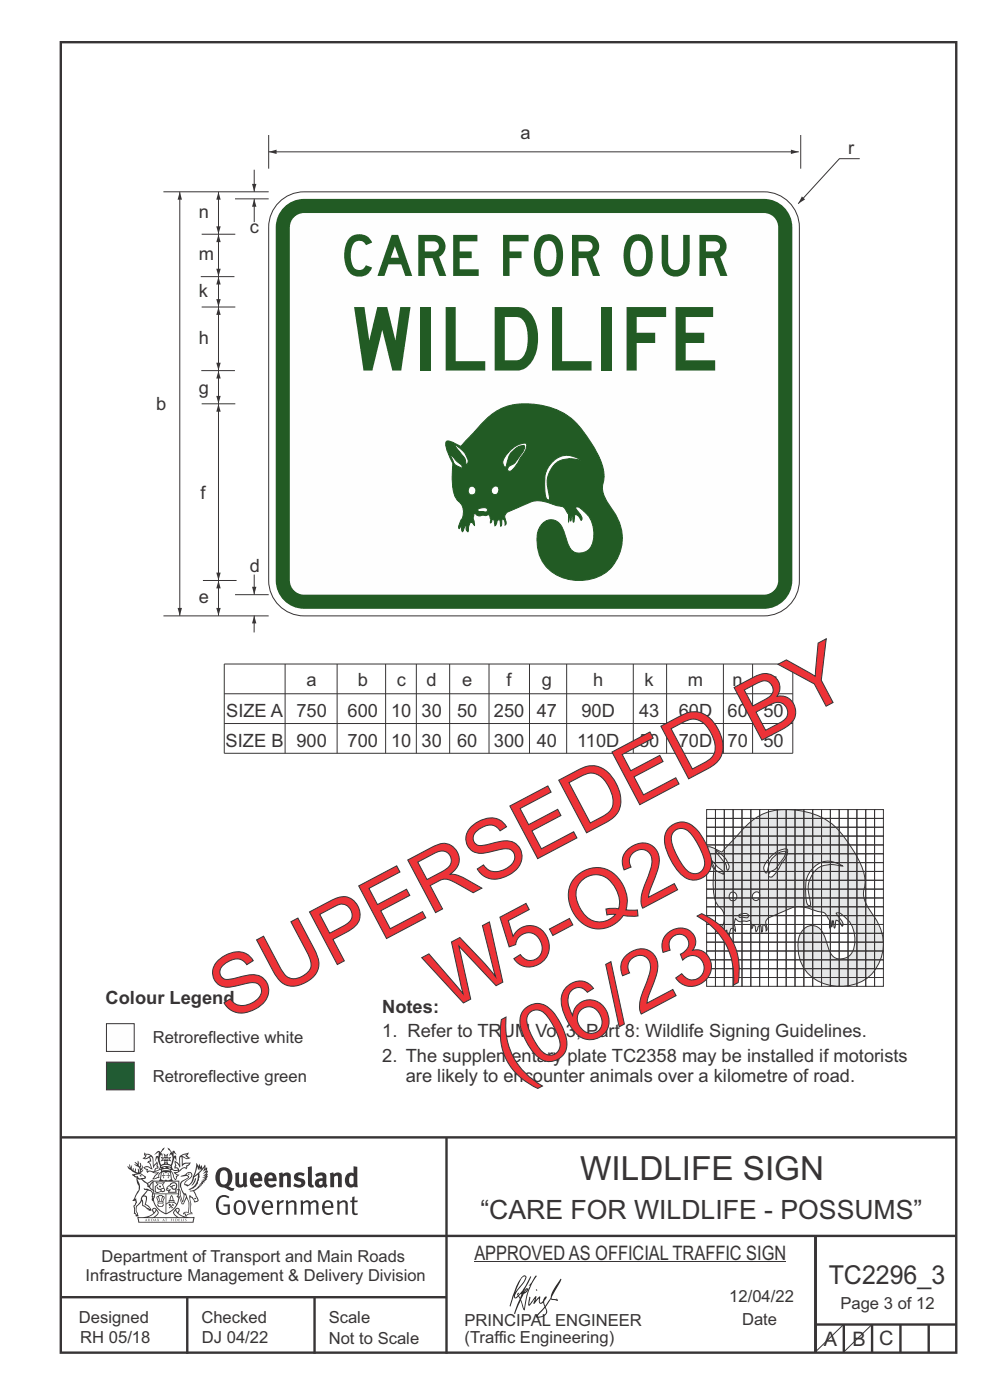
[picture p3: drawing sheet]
<svg xmlns="http://www.w3.org/2000/svg" width="210mm" height="297mm" viewBox="0 0 210 297" stroke-linecap="round" stroke-linejoin="round" font-family="sans-serif">
<g fill="none" stroke="#373435" stroke-width=".51">
<path d="M12.9 9h189.9v278h-189.9zM12.7 241.3h190M94.7 241.4v45.8M12.7 275.2h82M12.7 262.2h190.1M39.7 275.2v12M66.7 275.2v12M173 262.1v24.9M173 281h30M179 281v6M185 281v6M191 281v6"/>
<path d="M197 281v6"/>
</g>
<path d="M100.6 267.7h66.2" fill="none" stroke="#373435" stroke-width=".21"/>
<g fill="#373435">
<path d="M47 248.4a2.55 2.55 0 0 0 0 2.7l.3 .2a.81 .81 0 0 0 1-1v-.5a1.04 1.04 0 0 0-1.1-1.5zM46.3 248.1a1.82 1.82 0 0 1 2.1-.2 1.82 1.82 0 0 1 .9 1.8 2.29 2.29 0 0 1-.8 2l.7 .3h.5l-.2 .6a2.87 2.87 0 0 1-2-.7 2.12 2.12 0 0 1-1.7-3.1z" fill-rule="evenodd"/>
<path d="M49.9 248.9l.8-.2v2a.46 .46 0 0 0 .3 .6 .46 .46 0 0 0 .6-.3v-2.1l.7-.2v2.4l.2 .5-.5 .3-.3-.3a1.02 1.02 0 0 1-1.2 .3 1.02 1.02 0 0 1-.6-1.1z" fill-rule="evenodd"/>
<path d="M54 249.5l-.1 .5h.9a.49 .49 0 0 0-.2-.6 .49 .49 0 0 0-.6 .1zM53.4 249.1a1.34 1.34 0 0 1 1.6-.2 1.34 1.34 0 0 1 .6 1.5v.2h-1.7a.77 .77 0 0 0 .5 .8 .77 .77 0 0 0 .9-.4l.3 .5a1.59 1.59 0 0 1-2 .2 1.59 1.59 0 0 1-.5-2.1z" fill-rule="evenodd"/>
<path d="M57 249.5l-.1 .5h1a.49 .49 0 0 0-.2-.6 .49 .49 0 0 0-.7 .1zM56.4 249.1a1.34 1.34 0 0 1 1.6-.2 1.34 1.34 0 0 1 .7 1.5v.2h-1.8a.77 .77 0 0 0 .5 .8 .77 .77 0 0 0 .9-.4l.4 .5a1.59 1.59 0 0 1-2.1 .2 1.59 1.59 0 0 1-.5-2.1z" fill-rule="evenodd"/>
<path d="M59.2 248.9l.7-.2 .1 .4a.95 .95 0 0 1 1-.3 .95 .95 0 0 1 .7 .8v2.3h-.8v-2.3a.46 .46 0 0 0-.8 .1v2.2h-.8z" fill-rule="evenodd"/>
<path d="M62.6 249.1a1.75 1.75 0 0 1 2-.1l-.2 .5-.6-.2a.43 .43 0 0 0-.6 .3l.4 .3a1.04 1.04 0 0 1 1.2 1.1 1.04 1.04 0 0 1-1.4 1l-1.2-.4 .3-.6 1 .4 .4-.4a.88 .88 0 0 0-1-.5l-.4-.2-.1-.4z" fill-rule="evenodd"/>
<path d="M65.3 247.6l.8-.2 .1 3.8 .3 .2 .1 .4a.88 .88 0 0 1-1 0 .88 .88 0 0 1-.3-1z" fill-rule="evenodd"/>
<path d="M67.8 250.6a.43 .43 0 0 0-.1 .7 .43 .43 0 0 0 .7-.1v-.7zM66.8 249.1a1.7 1.7 0 0 1 2.4 .1v1.9l.3 .4-.4 .5-.5-.4a1.03 1.03 0 0 1-1.7-.1 1.03 1.03 0 0 1 .8-1.5h.7v-.4a.8 .8 0 0 0-1.2 .1z" fill-rule="evenodd"/>
<path d="M70 248.9l.7-.2 .1 .4a.95 .95 0 0 1 1-.3 .95 .95 0 0 1 .7 .8v2.3h-.8v-2.3a.46 .46 0 0 0-.8 .1v2.2h-.8z" fill-rule="evenodd"/>
<path d="M74.3 249.5a1.48 1.48 0 0 0 0 1.7h.5l.2-.1v-1.5l-.3-.2zM75 247.4l.8 .1 .1 4.4h-.7l-.1-.2a1.26 1.26 0 0 1-1.4 0 1.26 1.26 0 0 1-.5-1.3 1.29 1.29 0 0 1 .4-1.4 1.29 1.29 0 0 1 1.4-.1z" fill-rule="evenodd"/>
<path d="M46.4 253.9a1.72 1.72 0 0 1 2.3 0l-.3 .3a1.24 1.24 0 0 0-1.4-.2 1.24 1.24 0 0 0-.6 1.4 1.49 1.49 0 0 0 1.2 1.9l.7-.1v-1.3h-.8l-.1-.4h1.3v1.9a1.93 1.93 0 0 1-2.2 0 1.93 1.93 0 0 1-.7-2.2l.2-.8z" fill-rule="evenodd"/>
<path d="M50.4 255.1a1.65 1.65 0 0 0 .2 2.2 .99 .99 0 0 0 1-1.4 .78 .78 0 0 0-.4-.8 .78 .78 0 0 0-.8 0zM50 254.9a1.33 1.33 0 0 1 1.6-.1 1.33 1.33 0 0 1 .5 1.4 1.31 1.31 0 0 1-1.3 1.6 1.31 1.31 0 0 1-1.2-1.6v-.6z" fill-rule="evenodd"/>
<path d="M52.5 254.7l.4-.1 .9 2.6 .8-2.5h.5l-1.1 3h-.5z" fill-rule="evenodd"/>
<path d="M56.3 255.2l-.2 .7h1.3a.7 .7 0 0 0-.3-.8 .7 .7 0 0 0-.8 .1zM55.9 255a1.22 1.22 0 0 1 1.5-.2 1.22 1.22 0 0 1 .5 1.5h-1.8a.93 .93 0 0 0 .5 1 .93 .93 0 0 0 1.1-.2l.2 .3a1.43 1.43 0 0 1-1.8 .1 1.43 1.43 0 0 1-.6-1.7z" fill-rule="evenodd"/>
<path d="M58.7 254.7l.4-.1 .1 .5 .4-.4 .6-.1-.2 .5a.66 .66 0 0 0-.8 .7v1.9h-.4z" fill-rule="evenodd"/>
<path d="M60.6 254.7l.4-.1 .1 .5a.94 .94 0 0 1 1-.5 .94 .94 0 0 1 .8 .8v2.3h-.5l-.1-2.5a.81 .81 0 0 0-1.2 .3v2.2h-.4z" fill-rule="evenodd"/>
<path d="M63.7 254.7l.5-.1 .1 .5 .4-.3a.78 .78 0 0 1 1.1 .3 .9 .9 0 0 1 1-.5 .9 .9 0 0 1 .8 .8v2.3h-.5l-.1-2.5a.67 .67 0 0 0-1.1 .3v2.2h-.5v-2.4l-.4-.3-.7 .4v2.3h-.5z" fill-rule="evenodd"/>
<path d="M69 255.2l-.1 .7h1.3a.7 .7 0 0 0-.3-.8 .7 .7 0 0 0-.9 .1zM68.7 255a1.22 1.22 0 0 1 1.5-.2 1.22 1.22 0 0 1 .5 1.5h-1.8a.93 .93 0 0 0 .4 1 .93 .93 0 0 0 1.2-.2l.1 .3a1.44 1.44 0 0 1-1.7 .1 1.44 1.44 0 0 1-.6-1.7z" fill-rule="evenodd"/>
<path d="M71.4 254.7l.5-.1 .1 .5a.94 .94 0 0 1 1-.5 .94 .94 0 0 1 .8 .8v2.3h-.5l-.1-2.5a.81 .81 0 0 0-1.2 .3v2.2h-.4z" fill-rule="evenodd"/>
<path d="M74.7 253.9l.5-.1v.9h.7l-.1 .3h-.6v2.2l.1 .2h.5l.1 .3a.75 .75 0 0 1-1.2-.6v-2.1h-.4v-.3h.4z" fill-rule="evenodd"/>
<path d="M30.8 244.9l1.1 .3-.9 .5h-.4l.6-.5zM31.8 245.4h.2a2.44 2.44 0 0 1 .4 1.9l.1 .5 .7-1-.1 .6 .3 .3a.57 .57 0 0 0-.6 .7l-1-.1-.5 .2 .2-.5-.8-.3 .7-.1 .9 .5 .1-.1-.6-1.3-.2-.2h.5zM30.7 244.4l-.1 .5 .2 .4-.6 .4a1.04 1.04 0 0 0 1.4-.1l.2 .6-.3 .1-.2 .4a.94 .94 0 0 1 .8 1.1l-.2-.1a1.16 1.16 0 0 0-1.5-.1l.3 .4 .4 .2 .1 .5 .2 .1 .1-.2a.94 .94 0 0 1 1.1 .2l.8 .1-1.2 1.2a1.13 1.13 0 0 0 1.2-.2l.4-.1-.1-.4 .5-.8a.83 .83 0 0 0-.6 1.1l-.3-.1-.7 .4 1.1-1.4-.5 .1-.5-.1 1.3-.5-.1-.1-.9 .4v-.3l.2-.2 .3 .1 .1-.3-.2-.4v-.6l-.1-.4-.7 1v-.7a1.42 1.42 0 0 0-1.6-1.8z" fill-rule="evenodd"/>
<path d="M38.5 245.2l.5-.2 .7-.1-.6 .3 .8 .5h-.3zM38.3 245.5l.2-.1 .1 2a1.69 1.69 0 0 1 1.6-.6l-.8 .5 .1 .5a1.1 1.1 0 0 0-1.5 .6l-.1-.5-.2-.2h-.5l.3-.4-.3-.7a1.42 1.42 0 0 1 .8 1.1l.2-.1zM37.1 246.2l.1 1-.2 .3 .1 .4h.5l.1 .2a.96 .96 0 0 1-1.1-.1l-.1 .1a1.06 1.06 0 0 0 1.3 .2v.1a.72 .72 0 0 1-1 .2l.3 .5 .6 .2-.4 .2-.1 .6-.2-.3-.4-1.1-.4-.4 .4 .9a1.54 1.54 0 0 0 .7 1.2l.2-.3a.58 .58 0 0 1 .4-.8l.2-.1h-.3l-.5-.3 .9-.5a.93 .93 0 0 1 1.2-.5v.2l.2-.2 .1-.5a.99 .99 0 0 0 .7-.8l-1.3 .1-.3 .2-.1-1.4 .9 .4 .9-.3h-.4l-.5-.4 .4-.7-.6 .2a1.46 1.46 0 0 0-1.4 2.1v.4l-.2-.4z" fill-rule="evenodd"/>
<path d="M35.6 248.9l.2 .1-.1 .3 .4 .1h-.4v.6l-.1-.6h-.3l.3-.1z" fill-rule="evenodd"/>
<path d="M34.6 248.9l.2 .1v.3l.3 .1h-.3l-.1 .6v-.6h-.4l.4-.1z" fill-rule="evenodd"/>
<path d="M34.3 248.8a.57 .57 0 0 1 .9 .2 .57 .57 0 0 1 .9-.2l.2 1.4h-.2a.57 .57 0 0 1-.9 0 .69 .69 0 0 1-1.1 0zM34.2 248.1l-.3 2.1-.2 .4h3l-.2-.4-.3-2.1h-.2v.2l-.8-.1-.8 .1v-.2z" fill-rule="evenodd"/>
<path d="M34.2 252.4a.3 .3 0 0 0 .6 0 .3 .3 0 0 0-.6 0zM33.3 250.9l.3 .3-.3 .4a.79 .79 0 0 0 0 1.3l.8-.2-.1-.3a.55 .55 0 0 1-.7-.6l.1-.1 .2 .3 .3 .2 .8-.2-.4-.7 .4-.4-.7 .2zM33 250.7l1.1 .2 .9-.2-.4 .6 .4 1.2a.56 .56 0 0 1-.8 .3l-.2 .1a.73 .73 0 0 1-.9 .1 .73 .73 0 0 1-.3-1v-.4l.6-.4z" fill-rule="evenodd"/>
<path d="M35.6 251.8l.7-.4a.58 .58 0 0 1 1-.1 .58 .58 0 0 1-.4 .9l-.3-.3a.43 .43 0 0 1 .6-.4 .57 .57 0 0 0-.8 .2l-.2-.1-.3 .1 .4 .2a.55 .55 0 0 0 .9 .4v.5h-1.3l.3-.4-.1-.1-.6 .1 .2-.3-.2-.1zM35.4 251.8l-.1 .2a.39 .39 0 0 0 .2 .6h.3l-.2 .4h1.9l-.1-.8a.86 .86 0 0 0-.1-1.3 .86 .86 0 0 0-1.3 .4z" fill-rule="evenodd"/>
<path d="M36 254.8h.8v.2h-.8zM36.4 253.8l.2 .8h-.4zM36.4 253.5l-.3 .5-.1 .6h-.2v.4l-.7 .4 .2 .1a1.48 1.48 0 0 1 2.1 .2l.2-.1-.6-.5v-.5h-.2l-.1-.6z" fill-rule="evenodd"/>
<path d="M35.8 255.4l.4 .1 .1 .3 .3-.2-.2-.2a.38 .38 0 0 1 .5 .5l-.2-.2-.3 .2 .3 .2-.3 .3-.1-.4-.4 .4-.1-.2 .4-.3-.1-.1-.2 .1z" fill-rule="evenodd"/>
<path d="M34.5 254h.2v.2l-.2 .6h-.2zM33.6 255.3h.9v.2a.55 .55 0 0 1-.8 .4v-.2l-.2-.1zM33.4 254h.2l.2 .8h-.2zM33.6 255l.8-.1 .1 .2h-.8zM33.8 253.7h.5l-.2 1.1h-.1zM33.3 253.8l-.1 .3 .3 1.1a.48 .48 0 0 0-.1 .6 .48 .48 0 0 0 .5 .2h.5a.49 .49 0 0 0 .2-.8l.3-1.1-.1-.3a1.42 1.42 0 0 0-1.5 0z" fill-rule="evenodd"/>
<path d="M33.7 251.5l.4 .1 .1 .3h-.3z" fill-rule="evenodd"/>
<path d="M41.3 250.1l.3-.2-.2 .8-.6 .8h-.2l.5-.7z" fill-rule="evenodd"/>
<path d="M39.7 249l.3-.2 .5 .2a.88 .88 0 0 1-.6 1.1 1.22 1.22 0 0 0-.8 1.3l.5 .2a.72 .72 0 0 0 .9-.4l.5-.8 .2-.6 .8-.6v.2a2.85 2.85 0 0 1-2 2.9l.1 .1a2.13 2.13 0 0 0 1.9-1.5v-.3a2.01 2.01 0 0 0 .3-1.7l1.1-1.3-.4 1 .7-.5-.7 1 .8-.4-.8 .8 .7-.2-.9 .6 .8-.1-.8 .4h.7l-.8 .3 .3 .2h-.4l.2 .3h-.4l.2 .3h-.4l.1 .2h-.1a2.16 2.16 0 0 1-2 1.1l.1 .2 .4-.1a.76 .76 0 0 1 .7 .8l.5 1.2-.6 .2a1.45 1.45 0 0 0-1.1-1.3l.2 1.8-.1 1.8 .4 .3a1.07 1.07 0 0 0-1.2 .4v-.3l-.5-.2a.87 .87 0 0 1 1.1-.1v-.7a4.4 4.4 0 0 0-.6-3.1l-.1-.3h-.2a2.16 2.16 0 0 1-.7-2.2l.3-.4 1.2-.7a.55 .55 0 0 0-.4-.8zM37.8 252.4a.76 .76 0 0 1 .3 1.1l.6 1.6 .4-1.7 .2 .1a.61 .61 0 0 1-.1 .9l-.3 .8-.2 .1-.7-1.6-.3 .1a1.18 1.18 0 0 0 .1-1.4zM41.8 247.5l.2 .7 .3-.5v.6l.4-.5a1.9 1.9 0 0 1-1.2 1.4l-.3 .3zM38.2 249.6l1.4-.2 .2 .2v.3l-.5 .2a1.26 1.26 0 0 0-.9 1.9l.2 .7a1.84 1.84 0 0 1 .1 2.1l-.4-1.4a.96 .96 0 0 0-.4-1.2l-.4 .2a.78 .78 0 0 1 0 1.3l.1 .3h.4l.4 1.1a.38 .38 0 0 0 .2 .4 .38 .38 0 0 0 .4-.1l.6-1.2a2.94 2.94 0 0 1 .4 2.5l-.1 .4h-.8l-.3 .4v.2l.4-.1 .1 .4 .2 .1a1.02 1.02 0 0 1 1.3-.5v-.4l-.3-.1 .1-1.8-.3-1.3h.1a1.14 1.14 0 0 1 .8 1 .63 .63 0 0 0 .8-.2 .63 .63 0 0 0-.2-.9l-.6-1.2 .9-.6 .2-.4h.3l-.1-.2h.4l-.1-.3h.3l-.1-.3 .5-.1-.2-.2 .6-.4v-.2h-.2l.4-.5h-.3l.3-.5-.4 .1 .4-.5v-.3l-.3 .2 .2-.7-.1-.2-.4 .3v-.8l-.6 .8-.2-.8-.2 .5-.3-.7-.1 .6-.5-.8-.1 1.4-.6 1.8a1.81 1.81 0 0 1-1 1.5l-.6-.2a1.75 1.75 0 0 1 1.1-1.2 .75 .75 0 0 0 .1-1.3 .75 .75 0 0 0-1.2 .4z" fill-rule="evenodd"/>
<path d="M41.2 254.1h.3l.2 .2-.4 .1z" fill-rule="evenodd"/>
<path d="M29.4 258.4h11.6l-.1 .8h-11.4zM31.3 258.2l.5-.1a2.48 2.48 0 0 0 1.4-1.3l.3 .5-.5 .6-.5 .3zM32.5 256.6l.3-.2 .2 .1-.3 .7zM37.2 256.8a2.65 2.65 0 0 0 1.8 1.4h-1.1l-.5-.3-.5-.6zM37.4 256.5l.2-.1 .3 .2-.3 .6zM29.2 258.2l.1 1.2h11.8l.2-1.1-.2-.1a4.1 4.1 0 0 1-3.3-.9l.3-.4-.1-.6a1.06 1.06 0 0 0-1.3 1l.2 .4 .6 .5h-4.7l.3-.1a.84 .84 0 0 0 .6-.8 .84 .84 0 0 0-.5-.8l-.3-.2h-.5l-.1 .6 .3 .4a4.2 4.2 0 0 1-3.4 .9z" fill-rule="evenodd"/>
<path d="M31 258.7l.1 .2h-.2zM31 258.5l-.3 .6 .4-.2 .2 .2z" fill-rule="evenodd"/>
<path d="M31.3 258.6h.3v.4a.25 .25 0 0 0 .2-.1 .25 .25 0 0 0-.1-.3h.1a.29 .29 0 0 1 0 .4 .29 .29 0 0 1-.4 0 .29 .29 0 0 1 0-.4z" fill-rule="evenodd"/>
<path d="M32.2 258.6a.22 .22 0 0 1 .3 .2 .22 .22 0 0 1-.3 .2zM32 258.6l.1 .4a.33 .33 0 0 0 .4 0 .33 .33 0 0 0 0-.4 .33 .33 0 0 0-.5 0z" fill-rule="evenodd"/>
<path d="M32.9 258.7l.1 .2h-.2zM32.9 258.5l-.2 .6 .3-.2 .2 .2z" fill-rule="evenodd"/>
<path d="M33.3 258.6h.2l.1 .1 .2-.1-.2 .2 .2 .3-.3-.3-.1 .3h-.1l.2-.3z" fill-rule="evenodd"/>
<path d="M34.7 258.7l.1 .2h-.2zM34.7 258.5l-.3 .6 .4-.2 .2 .2z" fill-rule="evenodd"/>
<path d="M35 258.5h.5l-.2 .1v.5h-.2l.1-.5z" fill-rule="evenodd"/>
<path d="M36.2 258.6l.3-.1-.1 .1v.2h.1h-.1v.3h-.2z" fill-rule="evenodd"/>
<path d="M36.7 258.6h.2v.5h-.2z" fill-rule="evenodd"/>
<path d="M37.3 258.6a.22 .22 0 0 1 .3 .2 .22 .22 0 0 1-.3 .2zM37.1 258.6v.4a.33 .33 0 0 0 .5 0 .33 .33 0 0 0 0-.4 .33 .33 0 0 0-.5 0z" fill-rule="evenodd"/>
<path d="M37.8 258.6l.4-.1-.2 .1v.2h.1h-.1v.2l.2 .1h-.4z" fill-rule="evenodd"/>
<path d="M38.4 258.6h.2l-.1 .4 .2 .1h-.3z" fill-rule="evenodd"/>
<path d="M38.9 258.6h.2v.5h-.2z" fill-rule="evenodd"/>
<path d="M39.3 258.6h.2h-.1l.2 .3-.2 .2-.1-.1v-.1l.2 .1z" fill-rule="evenodd"/>
<path d="M34.2 247.4a1.51 1.51 0 0 1 2 .2 2.67 2.67 0 0 0-2.1 0zM35.7 247.6l.4 .1 .1 .3-.4-.1zM34.6 247.6h.5l.1 .2h-.4zM34 247.8l.3 .2h-.3zM34.9 246.9l.3-.2 .3 .2zM34.9 245.6l.2 .1v.3h-.2zM35 245.1l.2 .2 .2-.2-.1 .3h-.2zM35.1 246.3h.2l.1 .4-.2-.2-.2 .2zM35.3 245.7l.2-.1v.4h-.2zM34.4 245.7h.3l.1 .3-.4 .1 .2-.2zM35.7 245.7h.3l-.2 .2 .2 .2-.4-.1zM32.7 244.9l1-.5-.1 1-.2-.2-.3 .2-.3 1.1 .5-1 .3 .9a1.84 1.84 0 0 1 .2 1.7l.4 .1a2.48 2.48 0 0 1 2.2 0l.2-.2-.2-.7 .7-1.8 .4 .7-.2-1-.2-.1-.2 .3v-.9l.6 .4-.6-.8-.3 .1-.1 .4-.5-.9-.5-.3 .2 .5 .6 .5-.5 .8 .4-.4a2.06 2.06 0 0 1 0 2.3l-.5-.2-.2-.6 .1-.1 .8 .2-.4-.5 .4-.5-.7 .2-.2-.2 .2-.7-.5 .4-.5-.4 .2 .7-.2 .2-.7-.2 .4 .5-.4 .5 .8-.2 .1 .1-.2 .6-.5 .2a2.02 2.02 0 0 1 0-2.2l.3 .5-.1-.7-.3-.1 .8-1.2-.4 .3-.5 .8-.2-.3a.8 .8 0 0 0-.8 .5z" fill-rule="evenodd"/>
<path d="M29.2 250.1l.3 .1a.61 .61 0 0 1 .8 .4l.3 .2a.8 .8 0 0 1 .6 1l.4 .1 .5 .5a1 1 0 0 1 .5 1.1l-.1 .7v-.5h-.1a.96 .96 0 0 0-.8-1.3l-.2-.2h-.7l-.1-.1-.1 .1 .1 .3h.6l-1.2 1.3-.2 1-.4 .6a1.33 1.33 0 0 0-.5 1.8l.2 .5a1.26 1.26 0 0 1-.5-1.5l-.1-.3a1.56 1.56 0 0 0 .4-1.7l-.3 .2 .2-.5a3.2 3.2 0 0 0 .7-3zM30.4 253.9h.4a2.06 2.06 0 0 1-.1 1.6l.7 .5 .4 .4-.6-.1-.8-.6-.1-.9a.51 .51 0 0 1 .1-.9zM28.6 249.3a1.52 1.52 0 0 1 2.1 .5l-1.1 .2-.2-.1-.1-.4h-.5zM27.5 247v.8l-.3-.4h-.1a3.1 3.1 0 0 0 1.9 1.6l-1 .1 .5 .6 .5 .1 .1 1.1a1.84 1.84 0 0 1-.3 2.5l-.4 .9-.3 .4 .2 .1 .4-.1 .1 .4-.2 .5-.3 .2 .1 1.7h.2l.3 .5 .1 .1 .4-.1-.1-.5a1.3 1.3 0 0 1-.1-1.7l.9-1 .1 1.1 .6 .2 .5 .5 .1-.1 .2 .3h.5a1.85 1.85 0 0 0-1.2-1.4l.1-.3a1.39 1.39 0 0 0 0-1.4l-.5-.1 .5-.5a.66 .66 0 0 1 .9-.4 .66 .66 0 0 1 .3 .9l-.1 .4 .2-.1v.2l-.1 .3 .2 .5 .1-.3a2.24 2.24 0 0 0 .1-2.2 .73 .73 0 0 1-.7-.7 .73 .73 0 0 1 .6-.7v-.2a.94 .94 0 0 0-.9 .8 .48 .48 0 0 1-.1-.6 .48 .48 0 0 1 .5-.2l.5-.3a.51 .51 0 0 0-.8 .2l-.5 .2-1-.8h.6l.2-.5-1.2-.7 .5-.5v-.3l-.5 .4 .1-.2a.69 .69 0 0 0 .2-1v.4l-.2 .3v-1.1l-.3-.2 .1 .6-.1 .2-.4-1.3v.7l-.6-.4 .5 .7-.6-.2 .3 .3a1 1 0 0 1 .7 1.4l-.2-.8v.9l-.5-.2v-.8l-.2 .7-.2-.1-.1-.6-.2 .4-.2-.2 .1-.7-.2 .5z" fill-rule="evenodd"/>
<path d="M29.6 249.4l.2-.1 .3 .2z" fill-rule="evenodd"/>
<path d="M32.4 250.5h5.6v2l-.2-.1v-1.7h-5.2v2.5h5.2v-.8l.1 .2-.1 1.1v-.3h-2.5v4a4.1 4.1 0 0 0 2.6-3.6l.1-.1a4 4 0 0 1-2.8 3.9 4.2 4.2 0 0 1-2.8-4.7l.1 1.2 .1-.1a3.8 3.8 0 0 0 2.5 3.4v-4h-2.5l-.2-.9z" fill-rule="evenodd"/>
<circle cx="40" cy="249.1" r=".17"/>
</g>
<g fill="#252726">
<path d="M111.6 273.7l.2-.2-.5 .7zM110.4 274.5l.3 .1-.3 .7-.3-.4zM110.9 270.9l.5-.1a9.3 9.3 0 0 1-2 3.2l-.1 .2 1-2.5zM110.6 271a14.7 14.7 0 0 0-2.2 4.9l-.3 1.2 .1 .1 .8-2.4a.42 .42 0 0 0 .2 .7 .42 .42 0 0 0 .6-.3l.2-.2 .2 .6-1.1 3.1h.2l1.1-2.8 .6 1.9 .2 .2 .2-.5a13.5 13.5 0 0 1 2-6.2l.5-.5-.2-.2-1.6 2.1 .4-.1a14.9 14.9 0 0 0-1.3 5.1l-.4-1.2a1.39 1.39 0 0 1 .2-1.8l.1-.2a.92 .92 0 0 0 .8-1.2 .75 .75 0 0 0-.7 .7l-.2 .2 1.6-3.4h-.1l-.4 .7a10.5 10.5 0 0 1-2.2 3.2l.2-.4a.32 .32 0 0 0-.4 .2 .32 .32 0 0 0 .1 .4l-.5 .4a3.2 3.2 0 0 1 1.1-2.3l.5-.6a2.49 2.49 0 0 0 .7-1.6l-.3-.2z" fill-rule="evenodd"/>
<path d="M115.6 277.5a1.15 1.15 0 0 1 .1 1.3 1.15 1.15 0 0 1-1.2 .5h-.5zM112.3 275.1l-.3 1.7 .3 .2 1.2-1.5-.3 1.1 1.1-1.2a.94 .94 0 0 0 .4 1.2l.5-.3 .3 .9-1.2 1.3a.98 .98 0 0 0-.5 1 1.9 1.9 0 0 0 2.3-1.3l-.1-.3a1.02 1.02 0 0 1 .3-1.4l.5-.9 1.5 .3-.2-.5v.3l-1.1-.2v-.2l2-3.6 .1-.3-.1-.1-1.8 2.7a6.6 6.6 0 0 1-1.5 3l-.2-.2a1.01 1.01 0 0 1 .4-1.4l.1-.2-.3-.2-.3 .5-.2 .5-.5 .4-.2-.4 .1-.9-.2-.1-.8 .9 .2-.9h-.1l-1.4 1.7 .2-1.4v-.1z" fill-rule="evenodd"/>
<path d="M113.7 273.5l.3 .3h-.3z" fill-rule="evenodd"/>
</g>
<path d="M22.6 217.2h5.9v5.9h-5.9z" fill-rule="evenodd" fill="#fefefe" stroke="#373435" stroke-width=".21"/>
<path d="M22.6 225.3h5.9v5.9h-5.9z" fill-rule="evenodd" fill="#215b33" stroke="#373435" stroke-width=".21"/>
<path d="M150.1 179.7a5 5 0 0 1 2.8 1h.3l2-2.2a29.4 29.4 0 0 1 5.8-5.4 14.9 14.9 0 0 1 11.8-.3 15.7 15.7 0 0 1 7.8 6.9 14.6 14.6 0 0 1 2.9 7.4v.7a5.3 5.3 0 0 0 1 5.3 11.1 11.1 0 0 1 2.7 8.8 8.7 8.7 0 0 1-9.9 7.3 8.3 8.3 0 0 1-7.6-10.9 2.62 2.62 0 0 1 2.3-1.9 2.62 2.62 0 0 1 2.6 1.6l.9 2.4a4 4 0 0 0 2.1 3 2.98 2.98 0 0 0 3.7-2.8 6.2 6.2 0 0 0-3.4-7l-.5 .2 .9 1.3a1.16 1.16 0 0 1 .4 1.4 2.57 2.57 0 0 0-1.3-1.3l-.4 1.7-.3-1.6-.2 1.2-.1 .1-.2-1.4-.2 1.5v-.3a2.05 2.05 0 0 0-.5-1.9l-.2-.3a1.74 1.74 0 0 0-1.7-.8 12.7 12.7 0 0 0-5-1l-5.8 2.5a1.2 1.2 0 0 0-.2 1.5l.1 .8-.2 .3v-.3a.69 .69 0 0 0-.7-.9v.9l-.2 .5-.1-.3a.96 .96 0 0 0-.3-1 .99 .99 0 0 0-.6 .9l-.2 .3-.2-1.1-.5-.3-.1 .7-.2 .1 .1-.7-.4-1-.8 .2-.6-.1-.8 .1-.9-.6a2.8 2.8 0 0 0 0 2.4l-.1 .2a.6 .6 0 0 0-.8-.5l-.3 .9-.2 1-.3-.4-.1-1.2-.7 1.6-.4-1.1-.3 .4-.2-.3 .4-1.1a3.2 3.2 0 0 0-.4-4.3 7.2 7.2 0 0 1-1.3-5.4l.1-2.7-.6-1.2a6 6 0 0 1-.8-3.3zM151.7 180.4a4.8 4.8 0 0 1 3 3.6l-.3 .6-.2-.1a3 3 0 0 0-1.1-2.2zM163.4 181.8a3.7 3.7 0 0 0-1.4 2.6l.5 .8a1.82 1.82 0 0 0 .5-1.4 4.1 4.1 0 0 1 3.5-3.2 2.17 2.17 0 0 1-.8 2.1l-1.1 1.6-.6 .4a.96 .96 0 0 0-.9 1.3l.3 .1a3.2 3.2 0 0 0 1.9-2.1l.3-.5a5.4 5.4 0 0 0 1.5-3.1l-.1-.2a4.2 4.2 0 0 0-3.6 1.6zM155 189.4a.88 .88 0 0 1 1.3 .8 .88 .88 0 0 1-1.4 .7 1.09 1.09 0 0 1 .1-1.5zM159.8 189.6a.75 .75 0 0 1 1-.3 .75 .75 0 0 1 .3 1 .79 .79 0 0 1-.9 .7 .79 .79 0 0 1-.6-1zM150.8 182.3l1.3 1.5 .6 .5a1.07 1.07 0 0 1 .7 1.2 2.97 2.97 0 0 1-2.2-2.1zM172.5 184.1a6.4 6.4 0 0 0-1.6 5.5 3.9 3.9 0 0 0 .5 2.4l.4 .1a2.8 2.8 0 0 0-.1-1.8 5.4 5.4 0 0 1 2.9-6.7 7.7 7.7 0 0 1 4.1 .1 4.7 4.7 0 0 0-6.2 .4zM156.8 194.1a1.65 1.65 0 0 1 1.9 0 .46 .46 0 0 1-.1 .5 .46 .46 0 0 1-.6 .1l-1-.1-.2-.1z" fill-rule="evenodd" fill="#e6e7e8" stroke="#373435" stroke-width=".21"/>
<g fill="none" stroke="#373435" stroke-width=".21">
<path d="M57 28.6v7.2M57 32.2h112.4M169.9 28.6v7.2M47.6 140.9h120.6v18.9h-120.6zM47.6 147.2h120.6M47.6 153.5h120.6M60.5 140.9v18.9M71.5 140.9v18.9M81.8 140.9v18.9M88.3 140.9v18.9M95.4 140.9v18.9M103.7 140.9v18.9"/>
<path d="M112.3 140.9v18.9M120.2 140.9v18.9M134.3 140.9v18.9M141.4 140.9v18.9M153.5 140.9v18.9M159.6 140.9v18.9M149.9 179.2h1.9v1.9h-1.9zM149.9 177.4h1.9v1.8h-1.9zM149.9 175.5h1.9v1.9h-1.9zM149.9 173.6h1.9v1.9h-1.9zM149.9 171.7h1.9v1.9h-1.9zM151.8 179.2h1.8v1.9h-1.8z"/>
<path d="M151.8 177.4h1.8v1.8h-1.8zM151.8 175.5h1.8v1.9h-1.8zM151.8 173.6h1.8v1.9h-1.8zM151.8 171.7h1.8v1.9h-1.8zM153.6 179.2h1.9v1.9h-1.9zM153.6 177.4h1.9v1.8h-1.9zM153.6 175.5h1.9v1.9h-1.9zM153.6 173.6h1.9v1.9h-1.9zM153.6 171.7h1.9v1.9h-1.9zM155.5 179.2h1.9v1.9h-1.9zM155.5 177.4h1.9v1.8h-1.9zM155.5 175.5h1.9v1.9h-1.9z"/>
<path d="M155.5 173.6h1.9v1.9h-1.9zM155.5 171.7h1.9v1.9h-1.9zM157.4 179.2h1.9v1.9h-1.9zM157.4 177.4h1.9v1.8h-1.9zM157.4 175.5h1.9v1.9h-1.9zM157.4 173.6h1.9v1.9h-1.9zM157.4 171.7h1.9v1.9h-1.9zM159.3 179.2h1.8v1.9h-1.8zM159.3 177.4h1.8v1.8h-1.8zM159.3 175.5h1.8v1.9h-1.8zM159.3 173.6h1.8v1.9h-1.8zM159.3 171.7h1.8v1.9h-1.8z"/>
<path d="M161.1 179.2h1.9v1.9h-1.9zM161.1 177.4h1.9v1.8h-1.9zM161.1 175.5h1.9v1.9h-1.9zM161.1 173.6h1.9v1.9h-1.9zM161.1 171.7h1.9v1.9h-1.9zM163 179.2h1.9v1.9h-1.9zM163 177.4h1.9v1.8h-1.9zM163 175.5h1.9v1.9h-1.9zM163 173.6h1.9v1.9h-1.9zM163 171.7h1.9v1.9h-1.9zM164.9 179.2h1.9v1.9h-1.9zM164.9 177.4h1.9v1.8h-1.9z"/>
<path d="M164.9 175.5h1.9v1.9h-1.9zM164.9 173.6h1.9v1.9h-1.9zM164.9 171.7h1.9v1.9h-1.9zM166.8 179.2h1.8v1.9h-1.8zM166.8 177.4h1.8v1.8h-1.8zM166.8 175.5h1.8v1.9h-1.8zM166.8 173.6h1.8v1.9h-1.8zM166.8 171.7h1.8v1.9h-1.8zM168.6 179.2h1.9v1.9h-1.9zM168.6 177.4h1.9v1.8h-1.9zM168.6 175.5h1.9v1.9h-1.9zM168.6 173.6h1.9v1.9h-1.9z"/>
<path d="M168.6 171.7h1.9v1.9h-1.9zM170.5 179.2h1.9v1.9h-1.9zM170.5 177.4h1.9v1.8h-1.9zM170.5 175.5h1.9v1.9h-1.9zM170.5 173.6h1.9v1.9h-1.9zM170.5 171.7h1.9v1.9h-1.9zM172.4 179.2h1.9v1.9h-1.9zM172.4 177.4h1.9v1.8h-1.9zM172.4 175.5h1.9v1.9h-1.9zM172.4 173.6h1.9v1.9h-1.9zM172.4 171.7h1.9v1.9h-1.9zM174.3 179.2h1.8v1.9h-1.8z"/>
<path d="M174.3 177.4h1.8v1.8h-1.8zM174.3 175.5h1.8v1.9h-1.8zM174.3 173.6h1.8v1.9h-1.8zM174.3 171.7h1.8v1.9h-1.8zM176.1 179.2h1.9v1.9h-1.9zM176.1 177.4h1.9v1.8h-1.9zM176.1 175.5h1.9v1.9h-1.9zM176.1 173.6h1.9v1.9h-1.9zM176.1 171.7h1.9v1.9h-1.9zM178 179.2h1.9v1.9h-1.9zM178 177.4h1.9v1.8h-1.9zM178 175.5h1.9v1.9h-1.9z"/>
<path d="M178 173.6h1.9v1.9h-1.9zM178 171.7h1.9v1.9h-1.9zM179.9 179.2h1.9v1.9h-1.9zM179.9 177.4h1.9v1.8h-1.9zM179.9 175.5h1.9v1.9h-1.9zM179.9 173.6h1.9v1.9h-1.9zM179.9 171.7h1.9v1.9h-1.9zM181.8 179.2h1.8v1.9h-1.8zM181.8 177.4h1.8v1.8h-1.8zM181.8 175.5h1.8v1.9h-1.8zM181.8 173.6h1.8v1.9h-1.8zM181.8 171.7h1.8v1.9h-1.8z"/>
<path d="M183.6 179.2h1.9v1.9h-1.9zM183.6 177.4h1.9v1.8h-1.9zM183.6 175.5h1.9v1.9h-1.9zM183.6 173.6h1.9v1.9h-1.9zM183.6 171.7h1.9v1.9h-1.9zM185.5 179.2h1.9v1.9h-1.9zM185.5 177.4h1.9v1.8h-1.9zM185.5 175.5h1.9v1.9h-1.9zM185.5 173.6h1.9v1.9h-1.9zM185.5 171.7h1.9v1.9h-1.9zM149.9 199.9h1.9v1.8h-1.9zM149.9 198h1.9v1.9h-1.9z"/>
<path d="M149.9 196.1h1.9v1.9h-1.9zM149.9 194.2h1.9v1.9h-1.9zM149.9 192.4h1.9v1.8h-1.9zM149.9 190.5h1.9v1.9h-1.9zM149.9 188.6h1.9v1.9h-1.9zM149.9 186.7h1.9v1.9h-1.9zM149.9 184.9h1.9v1.8h-1.9zM149.9 183h1.9v1.9h-1.9zM149.9 181.1h1.9v1.9h-1.9zM151.8 199.9h1.8v1.8h-1.8zM151.8 198h1.8v1.9h-1.8zM151.8 196.1h1.8v1.9h-1.8z"/>
<path d="M151.8 194.2h1.8v1.9h-1.8zM151.8 192.4h1.8v1.8h-1.8zM151.8 190.5h1.8v1.9h-1.8zM151.8 188.6h1.8v1.9h-1.8zM151.8 186.7h1.8v1.9h-1.8zM151.8 184.9h1.8v1.8h-1.8zM151.8 183h1.8v1.9h-1.8zM151.8 181.1h1.8v1.9h-1.8zM153.6 199.9h1.9v1.8h-1.9zM153.6 198h1.9v1.9h-1.9zM153.6 196.1h1.9v1.9h-1.9zM153.6 194.2h1.9v1.9h-1.9z"/>
<path d="M153.6 192.4h1.9v1.8h-1.9zM153.6 190.5h1.9v1.9h-1.9zM153.6 188.6h1.9v1.9h-1.9zM153.6 186.7h1.9v1.9h-1.9zM153.6 184.9h1.9v1.8h-1.9zM153.6 183h1.9v1.9h-1.9zM153.6 181.1h1.9v1.9h-1.9zM155.5 199.9h1.9v1.8h-1.9zM155.5 198h1.9v1.9h-1.9zM155.5 196.1h1.9v1.9h-1.9zM155.5 194.2h1.9v1.9h-1.9zM155.5 192.4h1.9v1.8h-1.9z"/>
<path d="M155.5 190.5h1.9v1.9h-1.9zM155.5 188.6h1.9v1.9h-1.9zM155.5 186.7h1.9v1.9h-1.9zM155.5 184.9h1.9v1.8h-1.9zM155.5 183h1.9v1.9h-1.9zM155.5 181.1h1.9v1.9h-1.9zM157.4 199.9h1.9v1.8h-1.9zM157.4 198h1.9v1.9h-1.9zM157.4 196.1h1.9v1.9h-1.9zM157.4 194.2h1.9v1.9h-1.9zM157.4 192.4h1.9v1.8h-1.9zM157.4 190.5h1.9v1.9h-1.9z"/>
<path d="M157.4 188.6h1.9v1.9h-1.9zM157.4 186.7h1.9v1.9h-1.9zM157.4 184.9h1.9v1.8h-1.9zM157.4 183h1.9v1.9h-1.9zM157.4 181.1h1.9v1.9h-1.9zM159.3 199.9h1.8v1.8h-1.8zM159.3 198h1.8v1.9h-1.8zM159.3 196.1h1.8v1.9h-1.8zM159.3 194.2h1.8v1.9h-1.8zM159.3 192.4h1.8v1.8h-1.8zM159.3 190.5h1.8v1.9h-1.8zM159.3 188.6h1.8v1.9h-1.8z"/>
<path d="M159.3 186.7h1.8v1.9h-1.8zM159.3 184.9h1.8v1.8h-1.8zM159.3 183h1.8v1.9h-1.8zM159.3 181.1h1.8v1.9h-1.8zM161.1 199.9h1.9v1.8h-1.9zM161.1 198h1.9v1.9h-1.9zM161.1 196.1h1.9v1.9h-1.9zM161.1 194.2h1.9v1.9h-1.9zM161.1 192.4h1.9v1.8h-1.9zM161.1 190.5h1.9v1.9h-1.9zM161.1 188.6h1.9v1.9h-1.9zM161.1 186.7h1.9v1.9h-1.9z"/>
<path d="M161.1 184.9h1.9v1.8h-1.9zM161.1 183h1.9v1.9h-1.9zM161.1 181.1h1.9v1.9h-1.9zM163 199.9h1.9v1.8h-1.9zM163 198h1.9v1.9h-1.9zM163 196.1h1.9v1.9h-1.9zM163 194.2h1.9v1.9h-1.9zM163 192.4h1.9v1.8h-1.9zM163 190.5h1.9v1.9h-1.9zM163 188.6h1.9v1.9h-1.9zM163 186.7h1.9v1.9h-1.9zM163 184.9h1.9v1.8h-1.9z"/>
<path d="M163 183h1.9v1.9h-1.9zM163 181.1h1.9v1.9h-1.9zM164.9 199.9h1.9v1.8h-1.9zM164.9 198h1.9v1.9h-1.9zM164.9 196.1h1.9v1.9h-1.9zM164.9 194.2h1.9v1.9h-1.9zM164.9 192.4h1.9v1.8h-1.9zM164.9 190.5h1.9v1.9h-1.9zM164.9 188.6h1.9v1.9h-1.9zM164.9 186.7h1.9v1.9h-1.9zM164.9 184.9h1.9v1.8h-1.9zM164.9 183h1.9v1.9h-1.9z"/>
<path d="M164.9 181.1h1.9v1.9h-1.9zM166.8 199.9h1.8v1.8h-1.8zM166.8 198h1.8v1.9h-1.8zM166.8 196.1h1.8v1.9h-1.8zM166.8 194.2h1.8v1.9h-1.8zM166.8 192.4h1.8v1.8h-1.8zM166.8 190.5h1.8v1.9h-1.8zM166.8 188.6h1.8v1.9h-1.8zM166.8 186.7h1.8v1.9h-1.8zM166.8 184.9h1.8v1.8h-1.8zM166.8 183h1.8v1.9h-1.8zM166.8 181.1h1.8v1.9h-1.8z"/>
<path d="M168.6 199.9h1.9v1.8h-1.9zM168.6 198h1.9v1.9h-1.9zM168.6 196.1h1.9v1.9h-1.9zM168.6 194.2h1.9v1.9h-1.9zM168.6 192.4h1.9v1.8h-1.9zM168.6 190.5h1.9v1.9h-1.9zM168.6 188.6h1.9v1.9h-1.9zM168.6 186.7h1.9v1.9h-1.9zM168.6 184.9h1.9v1.8h-1.9zM168.6 183h1.9v1.9h-1.9zM168.6 181.1h1.9v1.9h-1.9zM170.5 199.9h1.9v1.8h-1.9z"/>
<path d="M170.5 198h1.9v1.9h-1.9zM170.5 196.1h1.9v1.9h-1.9zM170.5 194.2h1.9v1.9h-1.9zM170.5 192.4h1.9v1.8h-1.9zM170.5 190.5h1.9v1.9h-1.9zM170.5 188.6h1.9v1.9h-1.9zM170.5 186.7h1.9v1.9h-1.9zM170.5 184.9h1.9v1.8h-1.9zM170.5 183h1.9v1.9h-1.9zM170.5 181.1h1.9v1.9h-1.9zM172.4 199.9h1.9v1.8h-1.9zM172.4 198h1.9v1.9h-1.9z"/>
<path d="M172.4 196.1h1.9v1.9h-1.9zM172.4 194.2h1.9v1.9h-1.9zM172.4 192.4h1.9v1.8h-1.9zM172.4 190.5h1.9v1.9h-1.9zM172.4 188.6h1.9v1.9h-1.9zM172.4 186.7h1.9v1.9h-1.9zM172.4 184.9h1.9v1.8h-1.9zM172.4 183h1.9v1.9h-1.9zM172.4 181.1h1.9v1.9h-1.9zM174.3 199.9h1.8v1.8h-1.8zM174.3 198h1.8v1.9h-1.8zM174.3 196.1h1.8v1.9h-1.8z"/>
<path d="M174.3 194.2h1.8v1.9h-1.8zM174.3 192.4h1.8v1.8h-1.8zM174.3 190.5h1.8v1.9h-1.8zM174.3 188.6h1.8v1.9h-1.8zM174.3 186.7h1.8v1.9h-1.8zM174.3 184.9h1.8v1.8h-1.8zM174.3 183h1.8v1.9h-1.8zM174.3 181.1h1.8v1.9h-1.8zM176.1 199.9h1.9v1.8h-1.9zM176.1 198h1.9v1.9h-1.9zM176.1 196.1h1.9v1.9h-1.9zM176.1 194.2h1.9v1.9h-1.9z"/>
<path d="M176.1 192.4h1.9v1.8h-1.9zM176.1 190.5h1.9v1.9h-1.9zM176.1 188.6h1.9v1.9h-1.9zM176.1 186.7h1.9v1.9h-1.9zM176.1 184.9h1.9v1.8h-1.9zM176.1 183h1.9v1.9h-1.9zM176.1 181.1h1.9v1.9h-1.9zM178 199.9h1.9v1.8h-1.9zM178 198h1.9v1.9h-1.9zM178 196.1h1.9v1.9h-1.9zM178 194.2h1.9v1.9h-1.9zM178 192.4h1.9v1.8h-1.9z"/>
<path d="M178 190.5h1.9v1.9h-1.9zM178 188.6h1.9v1.9h-1.9zM178 186.7h1.9v1.9h-1.9zM178 184.9h1.9v1.8h-1.9zM178 183h1.9v1.9h-1.9zM178 181.1h1.9v1.9h-1.9zM179.9 199.9h1.9v1.8h-1.9zM179.9 198h1.9v1.9h-1.9zM179.9 196.1h1.9v1.9h-1.9zM179.9 194.2h1.9v1.9h-1.9zM179.9 192.4h1.9v1.8h-1.9zM179.9 190.5h1.9v1.9h-1.9z"/>
<path d="M179.9 188.6h1.9v1.9h-1.9zM179.9 186.7h1.9v1.9h-1.9zM179.9 184.9h1.9v1.8h-1.9zM179.9 183h1.9v1.9h-1.9zM179.9 181.1h1.9v1.9h-1.9zM181.8 199.9h1.8v1.8h-1.8zM181.8 198h1.8v1.9h-1.8zM181.8 196.1h1.8v1.9h-1.8zM181.8 194.2h1.8v1.9h-1.8zM181.8 192.4h1.8v1.8h-1.8zM181.8 190.5h1.8v1.9h-1.8zM181.8 188.6h1.8v1.9h-1.8z"/>
<path d="M181.8 186.7h1.8v1.9h-1.8zM181.8 184.9h1.8v1.8h-1.8zM181.8 183h1.8v1.9h-1.8zM181.8 181.1h1.8v1.9h-1.8zM183.6 199.9h1.9v1.8h-1.9zM183.6 198h1.9v1.9h-1.9zM183.6 196.1h1.9v1.9h-1.9zM183.6 194.2h1.9v1.9h-1.9zM183.6 192.4h1.9v1.8h-1.9zM183.6 190.5h1.9v1.9h-1.9zM183.6 188.6h1.9v1.9h-1.9zM183.6 186.7h1.9v1.9h-1.9z"/>
<path d="M183.6 184.9h1.9v1.8h-1.9zM183.6 183h1.9v1.9h-1.9zM183.6 181.1h1.9v1.9h-1.9zM185.5 199.9h1.9v1.8h-1.9zM185.5 198h1.9v1.9h-1.9zM185.5 196.1h1.9v1.9h-1.9zM185.5 194.2h1.9v1.9h-1.9zM185.5 192.4h1.9v1.8h-1.9zM185.5 190.5h1.9v1.9h-1.9zM185.5 188.6h1.9v1.9h-1.9zM185.5 186.7h1.9v1.9h-1.9zM185.5 184.9h1.9v1.8h-1.9z"/>
<path d="M185.5 183h1.9v1.9h-1.9zM185.5 181.1h1.9v1.9h-1.9zM149.9 207.4h1.9v1.8h-1.9zM149.9 205.5h1.9v1.9h-1.9zM149.9 203.6h1.9v1.9h-1.9zM149.9 201.7h1.9v1.9h-1.9zM151.8 207.4h1.8v1.8h-1.8zM151.8 205.5h1.8v1.9h-1.8zM151.8 203.6h1.8v1.9h-1.8zM151.8 201.7h1.8v1.9h-1.8zM153.6 207.4h1.9v1.8h-1.9zM153.6 205.5h1.9v1.9h-1.9z"/>
<path d="M153.6 203.6h1.9v1.9h-1.9zM153.6 201.7h1.9v1.9h-1.9zM155.5 207.4h1.9v1.8h-1.9zM155.5 205.5h1.9v1.9h-1.9zM155.5 203.6h1.9v1.9h-1.9zM155.5 201.7h1.9v1.9h-1.9zM157.4 207.4h1.9v1.8h-1.9zM157.4 205.5h1.9v1.9h-1.9zM157.4 203.6h1.9v1.9h-1.9zM157.4 201.7h1.9v1.9h-1.9zM159.3 207.4h1.8v1.8h-1.8zM159.3 205.5h1.8v1.9h-1.8z"/>
<path d="M159.3 203.6h1.8v1.9h-1.8zM159.3 201.7h1.8v1.9h-1.8zM161.1 207.4h1.9v1.8h-1.9zM161.1 205.5h1.9v1.9h-1.9zM161.1 203.6h1.9v1.9h-1.9zM161.1 201.7h1.9v1.9h-1.9zM163 207.4h1.9v1.8h-1.9zM163 205.5h1.9v1.9h-1.9zM163 203.6h1.9v1.9h-1.9zM163 201.7h1.9v1.9h-1.9zM164.9 207.4h1.9v1.8h-1.9zM164.9 205.5h1.9v1.9h-1.9z"/>
<path d="M164.9 203.6h1.9v1.9h-1.9zM164.9 201.7h1.9v1.9h-1.9zM166.8 207.4h1.8v1.8h-1.8zM166.8 205.5h1.8v1.9h-1.8zM166.8 203.6h1.8v1.9h-1.8zM166.8 201.7h1.8v1.9h-1.8zM168.6 207.4h1.9v1.8h-1.9zM168.6 205.5h1.9v1.9h-1.9zM168.6 203.6h1.9v1.9h-1.9zM168.6 201.7h1.9v1.9h-1.9zM170.5 207.4h1.9v1.8h-1.9zM170.5 205.5h1.9v1.9h-1.9z"/>
<path d="M170.5 203.6h1.9v1.9h-1.9zM170.5 201.7h1.9v1.9h-1.9zM172.4 207.4h1.9v1.8h-1.9zM172.4 205.5h1.9v1.9h-1.9zM172.4 203.6h1.9v1.9h-1.9zM172.4 201.7h1.9v1.9h-1.9zM174.3 207.4h1.8v1.8h-1.8zM174.3 205.5h1.8v1.9h-1.8zM174.3 203.6h1.8v1.9h-1.8zM174.3 201.7h1.8v1.9h-1.8zM176.1 207.4h1.9v1.8h-1.9zM176.1 205.5h1.9v1.9h-1.9z"/>
<path d="M176.1 203.6h1.9v1.9h-1.9zM176.1 201.7h1.9v1.9h-1.9zM178 207.4h1.9v1.8h-1.9zM178 205.5h1.9v1.9h-1.9zM178 203.6h1.9v1.9h-1.9zM178 201.7h1.9v1.9h-1.9zM179.9 207.4h1.9v1.8h-1.9zM179.9 205.5h1.9v1.9h-1.9zM179.9 203.6h1.9v1.9h-1.9zM179.9 201.7h1.9v1.9h-1.9zM181.8 207.4h1.8v1.8h-1.8zM181.8 205.5h1.8v1.9h-1.8z"/>
<path d="M181.8 203.6h1.8v1.9h-1.8zM181.8 201.7h1.8v1.9h-1.8zM183.6 207.4h1.9v1.8h-1.9zM183.6 205.5h1.9v1.9h-1.9zM183.6 203.6h1.9v1.9h-1.9zM183.6 201.7h1.9v1.9h-1.9zM185.5 207.4h1.9v1.8h-1.9zM185.5 205.5h1.9v1.9h-1.9zM185.5 203.6h1.9v1.9h-1.9zM185.5 201.7h1.9v1.9h-1.9z"/>
</g>
<g fill="#373435">
<path d="M57 32.2l1.7-.5v1z"/>
<path d="M167.8 31.7l1.6 .5-1.6 .5z"/>
</g>
<path d="M182.4 33.7h-4.3l-8.8 9.5" fill="none" stroke="#373435" stroke-width=".21"/>
<path d="M170.1 41.7l.7 .6-1.5 .9z" fill="#373435"/>
<path d="M34.7 40.7h22.3M38.1 40.7v89.9M42.6 58.7h7.1M42.8 49.7h7.1M49.9 42.2h7.1M42.7 78.6h7.1M42.8 65.1h7.1M42.8 85.7h7.1M34.7 130.7h22.3M43 123.1h7.2" fill="none" stroke="#373435" stroke-width=".21"/>
<g fill="#373435">
<path d="M38.1 40.7l.5 1.7h-.9z"/>
<path d="M37.7 129h.9l-.5 1.6z"/>
</g>
<path d="M46.3 40.7v9" fill="none" stroke="#373435" stroke-width=".21"/>
<g fill="#373435">
<path d="M46.3 40.7l.5 1.7h-.9z"/>
<path d="M45.9 48h.9l-.5 1.7z"/>
</g>
<path d="M46.3 49.7v9" fill="none" stroke="#373435" stroke-width=".21"/>
<g fill="#373435">
<path d="M46.3 49.7l.5 1.7h-.9z"/>
<path d="M45.9 57h.9l-.5 1.7z"/>
</g>
<path d="M46.3 58.7v6.4" fill="none" stroke="#373435" stroke-width=".21"/>
<g fill="#373435">
<path d="M46.3 58.7l.5 1.7h-.9z"/>
<path d="M45.9 63.5h.9l-.5 1.6z"/>
</g>
<path d="M46.3 65.1v13.5" fill="none" stroke="#373435" stroke-width=".21"/>
<g fill="#373435">
<path d="M46.3 65.2l.5 1.6h-.9z"/>
<path d="M45.9 77h.9l-.5 1.6z"/>
</g>
<path d="M46.3 85.7v37.4" fill="none" stroke="#373435" stroke-width=".21"/>
<g fill="#373435">
<path d="M45.9 121.5h.9l-.5 1.6z"/>
<path d="M46.3 85.7l.5 1.6h-.9z"/>
</g>
<path d="M46.3 123.1v7.5" fill="none" stroke="#373435" stroke-width=".21"/>
<g fill="#373435">
<path d="M45.9 129h.9l-.5 1.6z"/>
<path d="M46.3 123.2l.5 1.6h-.9z"/>
</g>
<path d="M46.3 78.6v7.1" fill="none" stroke="#373435" stroke-width=".21"/>
<g fill="#373435">
<path d="M45.9 84h.9l-.5 1.6z"/>
<path d="M46.3 78.6l.5 1.7h-.9z"/>
</g>
<path d="M53.9 36v4.7" fill="none" stroke="#373435" stroke-width=".21"/>
<path d="M53.5 39h.9l-.5 1.7z" fill="#373435"/>
<path d="M53.9 42.2v4.9" fill="none" stroke="#373435" stroke-width=".21"/>
<path d="M53.9 42.2l.5 1.7h-.9z" fill="#373435"/>
<path d="M49.9 126.2h7.1M53.9 121.9v4.3" fill="none" stroke="#373435" stroke-width=".21"/>
<path d="M53.5 124.5h.9l-.5 1.6z" fill="#373435"/>
<path d="M53.9 130.6v3.6" fill="none" stroke="#373435" stroke-width=".21"/>
<path d="M53.9 130.6l.5 1.7-.9-.1z" fill="#373435"/>
<path d="M58.8 43.3a7.5 7.5 0 0 1 5.7-2.6h97.6a7.5 7.5 0 0 1 7.5 7.5v75a7.5 7.5 0 0 1-7.5 7.5h-97.6a7.5 7.5 0 0 1-7.5-7.5v-75a7.5 7.5 0 0 1 1.8-4.9z" fill="none" stroke="#373435" stroke-width=".21"/>
<path d="M60.3 44a6 6 0 0 1 4.2-1.8h97.6a6 6 0 0 1 6 6v75a6 6 0 0 1-6 6h-97.6a6 6 0 0 1-6-6v-75a6 6 0 0 1 1.8-4.2z" fill-rule="evenodd" fill="#225b24"/>
<path d="M62.2 46.3a3 3 0 0 1 2.3-1.1h97.6a3 3 0 0 1 3 3v75a3 3 0 0 1-3 3h-97.6a3 3 0 0 1-3-3v-75l.1-.7z" fill-rule="evenodd" fill="#fefefe"/>
<path d="M94.8 93.6a5 5 0 0 1 2.8 1l.2 .1 2-2.3a29.4 29.4 0 0 1 5.9-5.4 14.9 14.9 0 0 1 11.8-.3 15.7 15.7 0 0 1 7.7 6.9 14.6 14.6 0 0 1 2.9 7.4v.7a5.3 5.3 0 0 0 1 5.3 11.1 11.1 0 0 1 2.8 8.8 8.7 8.7 0 0 1-9.9 7.3 8.2 8.2 0 0 1-7.7-10.9 2.62 2.62 0 0 1 2.4-1.9 2.62 2.62 0 0 1 2.6 1.6l.8 2.4a4 4 0 0 0 2.1 3 2.98 2.98 0 0 0 3.7-2.8 6.2 6.2 0 0 0-3.4-7l-.5 .2 1 1.3a1.16 1.16 0 0 1 .3 1.4 2.56 2.56 0 0 0-1.3-1.3l-.4 1.7-.3-1.6-.2 1.2-.1 .1-.2-1.4-.2 1.5v-.2a2.05 2.05 0 0 0-.5-2l-.1-.3a1.74 1.74 0 0 0-1.8-.8 12.7 12.7 0 0 0-4.9-1l-5.8 2.5a1.2 1.2 0 0 0-.3 1.5l.2 .8-.3 .3v-.3a.69 .69 0 0 0-.6-.9l-.1 1-.2 .4v-.3a.96 .96 0 0 0-.4-1 .99 .99 0 0 0-.5 .9l-.3 .3-.2-1.1-.4-.3-.2 .7-.2 .1 .1-.7-.3-1-.9 .2-.6-.1-.8 .1-.8-.6a2.8 2.8 0 0 0 0 2.4l-.1 .2a.6 .6 0 0 0-.9-.5l-.3 .9-.1 1-.4-.4-.1-1.2-.7 1.6-.3-1.1-.3 .4-.2-.3 .4-1.1a3.2 3.2 0 0 0-.4-4.3 7.2 7.2 0 0 1-1.4-5.3l.2-2.8-.6-1.2a6 6 0 0 1-.9-3.3zM96.4 94.3a4.8 4.8 0 0 1 2.9 3.6l-.3 .6h-.1a3 3 0 0 0-1.2-2.3zM108 95.7a3.7 3.7 0 0 0-1.3 2.7l.4 .7a1.82 1.82 0 0 0 .6-1.4 4.1 4.1 0 0 1 3.4-3.2 2.17 2.17 0 0 1-.7 2.2l-1.2 1.5-.6 .4a.96 .96 0 0 0-.8 1.3l.3 .1a3.2 3.2 0 0 0 1.9-2.1l.2-.5a5.4 5.4 0 0 0 1.5-3.1l-.1-.2a4.2 4.2 0 0 0-3.6 1.6zM99.6 103.3a.88 .88 0 0 1 1.3 .8 .88 .88 0 0 1-1.4 .7 1.09 1.09 0 0 1 .1-1.5zM104.5 103.5a.75 .75 0 0 1 1-.3 .75 .75 0 0 1 .3 1 .79 .79 0 0 1-1 .7 .79 .79 0 0 1-.6-1zM95.5 96.2l1.2 1.5 .6 .5a1.07 1.07 0 0 1 .7 1.2 2.97 2.97 0 0 1-2.1-2.1zM117.1 98.1a6.4 6.4 0 0 0-1.6 5.5 3.9 3.9 0 0 0 .6 2.3l.4 .2a2.8 2.8 0 0 0-.2-1.9 5.4 5.4 0 0 1 2.9-6.6 7.7 7.7 0 0 1 4.2 0 4.7 4.7 0 0 0-6.3 .5zM101.4 108a1.65 1.65 0 0 1 2 0 .46 .46 0 0 1-.1 .6 .46 .46 0 0 1-.6 0l-1.1-.1-.2-.1z" fill-rule="evenodd" fill="#225b24" stroke="#225b24" stroke-width=".21"/>
<path d="M179 280.9l-6 5.9M185 281l-6 5.8" fill="none" stroke="#373435" stroke-width=".21"/>
<text font-size="18.7" fill="#225b24" x="74.7" y="78.6">WILDLIFE</text>
<g font-size="17.6" fill="#ed3237">
<text x="95.2" y="214.4" transform="rotate(-28 95.2 214.4)">W5-Q20</text>
<text x="48.7" y="216.7" transform="rotate(-28 48.7 216.7)">SUPERSEDED BY</text>
<text x="108.7" y="229.6" transform="rotate(-28 108.7 229.6)">(06/23)</text>
</g>
<text font-size="12.1" fill="#225b24" x="72.1" y="58.5">CARE FOR OUR</text>
<text font-size="7.1" fill="#373435" x="123.1" y="250.3">WILDLIFE SIGN</text>
<text font-size="5.6" fill="#373435" x="101.9" y="258.5">“CARE FOR WILDLIFE - POSSUMS”</text>
<text font-size="5.5" fill="#373435" x="175.8" y="272.5">TC2296_3</text>
<g font-size="4.2" fill="#373435">
<text x="100.6" y="267.2">APPROVED AS OFFICIAL TRAFFIC SIGN</text>
<text x="174.7" y="285.6">A</text>
<text x="180.8" y="285.6">B</text>
<text x="186.5" y="285.4">C</text>
</g>
<g font-size="3.9" fill="#373435">
<text x="110.4" y="29.5">a</text>
<text x="179.9" y="32.8">r</text>
<text x="42.2" y="46.2">n</text>
<text x="53" y="49.5">c</text>
<text x="42.2" y="55.2">m</text>
<text x="42.2" y="62.9">k</text>
<text x="42.2" y="72.9">h</text>
<text x="42.2" y="83.5">g</text>
<text x="33.1" y="87">b</text>
<text x="42.5" y="105.8">f</text>
<text x="53" y="121.4">d</text>
<text x="42.2" y="127.9">e</text>
<text x="65" y="145.5">a</text>
<text x="75.9" y="145.5">b</text>
<text x="84.2" y="145.5">c</text>
<text x="90.5" y="145.5">d</text>
<text x="98" y="145.5">e</text>
<text x="107.5" y="145.5">f</text>
<text x="114.9" y="145.5">g</text>
<text x="125.8" y="145.5">h</text>
<text x="136.7" y="145.5">k</text>
<text x="145.9" y="145.5">m</text>
<text x="155.4" y="145.5">n</text>
<text x="163.4" y="145.5">r</text>
<text x="48" y="152">SIZE A</text>
<text x="62.9" y="152">750</text>
<text x="73.7" y="152">600</text>
<text x="83" y="152">10</text>
<text x="89.4" y="152">30</text>
<text x="97" y="152">50</text>
<text x="104.8" y="152">250</text>
<text x="113.9" y="152">47</text>
<text x="123.3" y="152">90D</text>
<text x="135.6" y="152">43</text>
<text x="144" y="152">60D</text>
<text x="154.3" y="152">60</text>
<text x="161.9" y="152">50</text>
<text x="47.9" y="158.5">SIZE B</text>
<text x="62.9" y="158.5">900</text>
<text x="73.7" y="158.5">700</text>
<text x="83" y="158.5">10</text>
<text x="89.4" y="158.5">30</text>
<text x="97" y="158.5">60</text>
<text x="104.8" y="158.5">300</text>
<text x="113.9" y="158.5">40</text>
<text x="122.4" y="158.5">110D</text>
<text x="135.6" y="158.5">50</text>
<text x="144" y="158.5">70D</text>
<text x="154.3" y="158.5">70</text>
<text x="161.9" y="158.5">50</text>
<text x="22.4" y="213">Colour Legend</text>
<text x="81.1" y="214.8">Notes:</text>
<text x="81.1" y="220">1. Refer to TRUM Vol.3, Part 8: Wildlife Signing Guidelines.</text>
<text x="81.1" y="225.2">2. The supplementary plate TC2358 may be installed if motorists</text>
<text x="86.1" y="229.6">are likely to encounter animals over a kilometre of road.</text>
</g>
<g font-size="3.5" fill="#373435">
<text x="32.4" y="221.3">Retroreflective white</text>
<text x="32.4" y="229.5">Retroreflective green</text>
<text x="21.6" y="267.8">Department of Transport and Main Roads</text>
<text x="18.2" y="271.8">Infrastructure Management &amp; Delivery Division</text>
<text x="16.7" y="280.6">Designed</text>
<text x="42.7" y="280.6">Checked</text>
<text x="69.7" y="280.6">Scale</text>
<text x="98.5" y="281.3">PRINCIPAL ENGINEER</text>
<text x="154.7" y="276.1">12/04/22</text>
<text x="157.4" y="281.2">Date</text>
<text x="178.3" y="277.8">Page 3 of 12</text>
<text x="17" y="284.8">RH 05/18</text>
<text x="42.8" y="284.8">DJ 04/22</text>
<text x="69.7" y="285.2">Not to Scale</text>
<text x="98.5" y="284.8">(Traffic Engineering)</text>
</g>
</svg>
